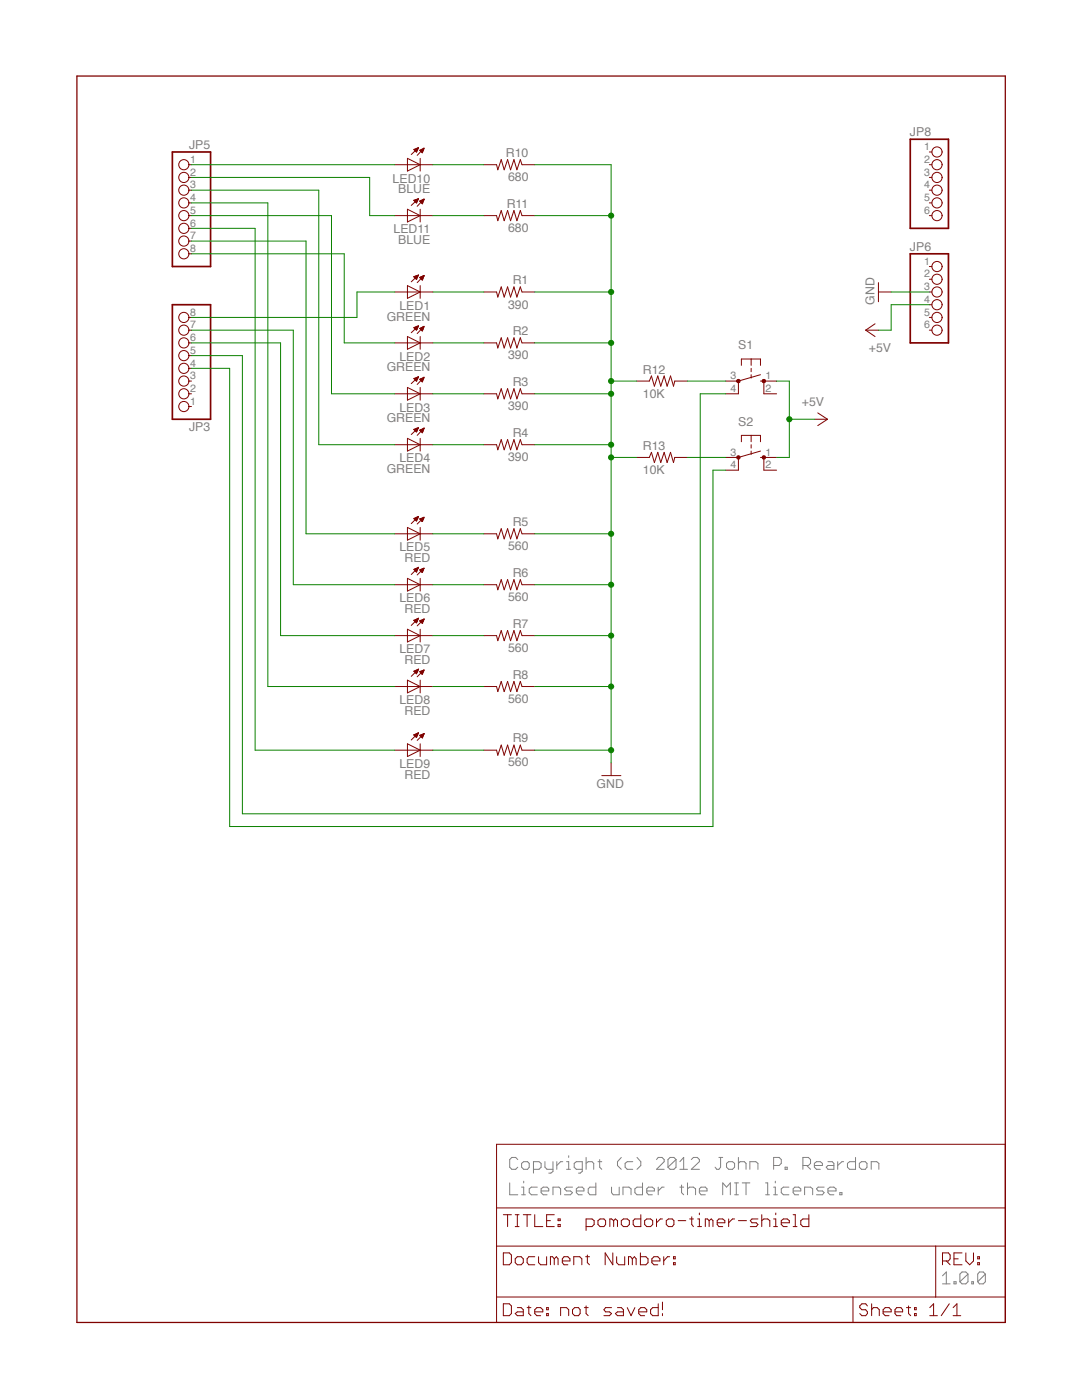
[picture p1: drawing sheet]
<svg xmlns="http://www.w3.org/2000/svg" width="216mm" height="279mm" viewBox="0 0 216 279" stroke-linecap="round" stroke-linejoin="round" font-family="sans-serif">
<g fill="none" stroke="#808080" stroke-width=".2">
<path d="M101.7 236.1v2.3h1.6M103.3 231.4l-.4-.4h-.8l-.4 .4v1.5l.4 .5h.8l.4-.5M104.1 238.4h.7M104.1 236.9h.4v1.5M104.1 232.2l.4-.4h.8l.3 .4v.7l-.3 .5h-.8l-.4-.5zM104.5 235.7v.4M106.4 233.4h1.1l.5-.5v-.7l-.5-.4h-1.1v2.3M107.2 236.9h-1.2l-.4 .4v.7l.4 .4h1.2M108 237.7h1.5v-.4l-.3-.4h-.8l-.4 .4v.7l.4 .4h.8M108.7 231.8v1.1l.5 .5h1.1M110.3 238.4v-1.5h1.2l.4 .4v1.1M110.3 231.8v2l-.4 .3h-.4"/>
<path d="M111.1 231.8v1.6M112.3 231.8h-.4l-.8 .8M113.1 233.4h.7M113.1 231.8h.4v1.6M113.5 230.7v.3M114.2 236.9h-1.1l-.5 .4 .5 .4h.7l.4 .3-.4 .4h-1.2M115 237.7h1.5v-.4l-.3-.4h-.8l-.4 .4v.7l.4 .4h.8M116.2 233.4h-1.2l-.4-.5v-.7l.4-.4h1.2v2l-.4 .3h-.4M116.9 232.2l.5-.4h.7l.4 .4v1.2M116.9 231v2.4M118.9 236.1v2.3h-1.2l-.3-.4v-.7l.3-.4h1.2M119.3 231.8h.8"/>
<path d="M119.7 231.4v1.5l.4 .5M122 236.9v1.1l.4 .4h1.1v-1.5M124 231l-.8 .8v.8l.8 .8M124.3 238.4v-1.5h1.2l.4 .4v1.1M126.3 231.8h-1.1l-.5 .4v.7l.5 .5h1.1M127.1 231l.8 .8v.8l-.8 .8M128.2 236.1v2.3h-1.1l-.4-.4v-.7l.4-.4h1.1M129.1 237.7h1.5v-.4l-.4-.4h-.8l-.3 .4v.7l.3 .4h.8M131 231.4l.3-.4h.8l.4 .4v.4l-1.5 1.6h1.5M131.3 236.9v1.5M132.5 236.9h-.4l-.8 .8M134.9 231.4l-.4-.4h-.8l-.4 .4v1.5"/>
<path d="M134.9 231.4v1.5l-.4 .5h-.8l-.4-.5M134.9 231.4l-1.6 1.5M135.7 236.9h.7M135.7 233.4h1.5M135.7 231.8l.7-.8v2.4M136 236.5v1.5l.4 .4M137.2 237.3l.4-.4h.8l.4 .4v1.1M137.2 236.1v2.3M137.9 231.4l.5-.4h.7l.5 .4v.4l-1.7 1.6h1.7M139.6 237.7h1.5v-.4l-.4-.4h-.8l-.3 .4v.7l.3 .4h.8M143.4 231h.8M143.8 231v1.9l-.4 .5h-.4l-.3-.5"/>
<path d="M144.2 238.4v-2.3l.8 .8 .7-.8v2.3M145 232.2l.4-.4h.8l.4 .4v.7l-.4 .5h-.8l-.4-.5zM146.6 238.4h.7M146.6 236.1h.7M146.9 236.1v2.3M147.3 232.2l.4-.4h.8l.4 .4v1.2M147.3 231v2.4M148.1 236.1h1.5M148.9 236.1v2.3M149.6 233.4v-1.6h1.2l.4 .4v1.2M152.8 238.4h.7M152.8 236.1h.4v2.3"/>
<path d="M154.4 238.4h.7M154.4 236.9h.3v1.5M154.4 232.6h1.1l.4-.4v-.8l-.4-.4h-1.1v2.4M154.7 235.7v.4M156.7 232.9h.4v.5h-.4zM157.4 236.9h-1.1l-.4 .4v.7l.4 .4h1.1M158.3 237.7h1.5v-.4l-.4-.4h-.8l-.3 .4v.7l.3 .4h.8M160.2 232.6h1.1l.4-.4v-.8l-.4-.4h-1.1v2.4M160.5 238.4v-1.5h1.2l.5 .4v1.1M161 232.6l.7 .8M162.5 232.6h1.6v-.4l-.4-.4h-.8l-.4 .4v.7l.4 .5h.8M164.4 236.9h-1.1l-.4 .4 .4 .4h.8l.3 .3-.3 .4h-1.2"/>
<path d="M165.2 237.7h1.6v-.4l-.4-.4h-.8l-.4 .4v.7l.4 .4h.8M165.2 231.8h.9l.3 .4v1.2h-1.2l-.3-.5 .3-.3h1.2M167.2 231.8v1.6M167.6 238h.4v.4h-.4zM168.3 231.8h-.3l-.8 .8M170.7 231v2.4h-1.2l-.4-.5v-.7l.4-.4h1.2M171.5 232.2l.4-.4h.8l.3 .4v.7l-.3 .5h-.8l-.4-.5zM173.8 233.4v-1.6h1.1l.5 .4v1.2M188.1 254.6l.7-.7v2.3M188.1 256.2h1.5M190.4 255.8h.4v.4h-.4zM193.1 254.3v1.5l-.4 .4h-.7l-.5-.4"/>
<path d="M193.1 254.3l-.4-.4h-.7l-.5 .4v1.5M193.1 254.3l-1.6 1.5M193.9 255.8h.3v.4h-.3zM196.6 254.3v1.5l-.4 .4h-.8l-.3-.4M196.6 254.3l-.4-.4h-.8l-.3 .4v1.5M196.6 254.3l-1.5 1.5"/>
</g>
<path d="M34.4 30.3h7.6v22.9h-7.6zM181.6 27.8h7.7v17.8h-7.7zM181.6 50.7h7.7v17.7h-7.7zM34.4 60.8h7.6v22.9h-7.6z" fill="none" stroke="#7f0200" stroke-width=".34"/>
<g fill="none" stroke="#7f0200" stroke-width=".2">
<path d="M37.6 32.9h.6M37.6 35.4h.6M37.6 38h.6M82.6 40l.5 .5M82.6 40h.7M82.8 39.9h.6M83.2 39.8h.2M83.3 39.7h.2M83.5 39.6l-1.4 1.4M83.5 39.6l-.9 .4M83.5 39.6l-.4 .9M84 40h.5"/>
<path d="M84.3 39.9h.3M84.6 39.7l-1.4 1.5M84.6 39.8h.1M84.6 39.7l-.8 .5M84.6 39.7l-.3 1M185.4 32.9h.5M185.4 35.4h.5M185.4 38h.5M185.4 30.3h.5M37.6 40.5h.6M37.6 43h.6M37.6 45.6h.6"/>
<path d="M37.6 48.1h.6M37.6 50.7h.6M78.8 43h7.6M78.8 58.3h7.6M81.3 57l2.5 1.3-2.5 1.2zM81.3 41.8l2.5 1.2-2.5 1.3zM82.6 55.2l.5 .5M82.6 55.2h.7M82.7 55.3h.6M82.7 40.1h.6M82.7 55.4h.5M82.7 40.2h.5"/>
<path d="M82.8 55.5h.4M82.8 55.1h.5M82.8 40.2h.4M82.9 55.6h.3M82.9 40.3h.3M83 55.6h.2M83 55.1h.4M83 40.4h.2M83.1 40.5h.1M83.1 55.7h.1M83.3 55h.2M83.5 54.9l-1.4 1.3"/>
<path d="M83.5 54.9l-.9 .3M83.5 54.9l-.4 .8M83.8 55.4h.6M83.8 40.2h.6M83.8 40.2l.5 .5M83.8 41.8v2.5M83.8 57v2.5M83.8 55.5h.6M83.8 55.3h.7M83.8 40.1h.7M83.9 55.6h.5M83.9 40.3h.5"/>
<path d="M84 55.6h.3M84 55.2h.5M84 40.4h.3M84.1 40.5h.2M84.1 55.7h.2M84.2 55.8h.1M84.2 40.6h.1M84.3 55.1h.3M84.3 40.7h.1M84.4 55.1h.3M84.6 55l-1.4 1.4M84.6 55l-.8 .4"/>
<path d="M84.6 55l-.3 .9-.5-.5M185.4 40.5h.5M185.4 43h.5M185.4 53.2h.5M185.4 55.7h.5M185.4 58.3h.5M37.6 78.6h.6M37.6 76.1h.6M37.6 73.5h.6M37.6 71h.6M37.6 68.4h.6M37.6 65.9h.6"/>
<path d="M37.6 63.4h.6M78.8 78.6h7.6M78.8 68.4h7.6M81.3 67.2l2.5 1.2-2.5 1.3zM81.3 77.3l2.5 1.3-2.5 1.3zM82.6 65.4l.9-.4-.4 .9zM82.7 65.5h.6M82.7 65.4h.6M82.7 75.5h.6M82.7 65.6h.5M82.7 75.6h.5M82.8 65.6h.4"/>
<path d="M82.8 65.3h.6M82.8 75.8h.4M82.8 75.7h.4M82.9 65.7h.3M82.9 75.9h.3M82.9 75.5h.5M83 65.2h.4M83 76h.2M83.1 76.1h.1M83.1 65.8h.1M83.1 75.4h.3M83.2 65.1h.2"/>
<path d="M83.2 75.3h.2M83.4 65h.1M83.4 75.2h.1M83.5 65l-1.4 1.4M83.5 75.2l-1.4 1.4M83.5 75.2l-.9 .3 .5 .6M83.5 75.2l-.4 .9M83.8 65.6h.6M83.8 75.7l.8-.4-.3 .9zM83.8 67.2v2.5M83.8 77.3v2.6M83.8 75.8h.6"/>
<path d="M83.8 75.7h.6M83.8 75.6h.7M83.9 65.7h.5M83.9 65.5h.6M83.9 75.9h.4M84 76h.3M84 75.5h.5M84.1 76.1h.2M84.1 65.9h.2M84.1 65.8h.2M84.1 65.4h.4M84.2 66h.1"/>
<path d="M84.2 76.1h.1M84.3 65.3h.3M84.3 75.5h.3M84.4 65.2h.2M84.5 75.4h.1M84.6 65.1l-1.4 1.5M84.6 65.1l-.8 .5M84.6 65.1l-.3 1-.5-.5M84.6 75.3l-1.4 1.4M147.9 72.9v-1.3h3.8v1.3M149.9 71.6v1.3M149.9 73.5v.7"/>
<path d="M149.9 74.8v.7M151.7 76.1h.7v2.5M151.7 74.8l-4.4 1.3v2.5M185.4 65.9h.5M185.4 63.4h.5M185.4 60.8h.5M37.6 81.1h.6M78.8 88.8h7.6M81.3 87.5l2.5 1.3-2.5 1.2zM82.6 85.7h.7M82.7 85.8h.6M82.7 85.9h.5"/>
<path d="M82.8 86h.4M82.8 85.6h.5M82.9 86h.3M83 86.1h.2M83 85.5h.4M83.2 85.4h.3M83.5 85.4l-1.4 1.3M83.5 85.4l-.9 .3M83.5 85.4l-.4 .8-.5-.5M83.8 85.9h.6M83.8 87.5v2.5M83.8 86h.6"/>
<path d="M83.8 85.8h.7M83.9 86h.5M84 86.1h.3M84 85.7h.5M84.2 86.2h.1M84.3 85.6h.3M84.3 86.3h.1M84.4 85.5h.2M84.6 85.4l-1.4 1.5M84.6 85.4h.1M84.6 85.4l-.8 .5M84.6 85.4l-.3 1-.5-.5"/>
<path d="M78.8 106.5h7.6M78.8 116.7h7.6M81.3 105.3l2.5 1.2-2.5 1.3zM81.3 115.4l2.5 1.3-2.5 1.3zM82.6 103.5l.9-.4-.4 .9zM82.7 103.6h.6M82.7 103.5h.6M82.7 113.6h.6M82.7 113.7h.5M82.8 103.7h.4M82.8 103.4h.6M82.8 113.9h.4"/>
<path d="M82.8 113.8h.4M82.9 103.7h.3M82.9 114h.3M82.9 113.5h.5M83 103.8h.2M83 103.3h.4M83 114.1h.2M83.1 103.9h.1M83.1 114.2h.1M83.2 103.2h.2M83.2 113.4h.2M83.4 103.1h.1"/>
<path d="M83.4 113.3h.1M83.5 103.1l-1.4 1.4M83.5 113.2l-1.4 1.5M83.5 113.2l-.9 .4 .5 .6M83.5 113.2l-.4 1M83.8 103.6h.7M83.8 103.6l.5 .5M83.8 105.3v2.5M83.8 115.4v2.6M83.8 103.7h.6M83.8 113.9h.6M83.8 113.8h.6"/>
<path d="M83.8 113.7h.7M83.9 103.7h.5M83.9 114h.4M84 103.8h.3M84 114.1h.3M84 113.6h.5M84.1 103.9h.2M84.1 103.5h.4M84.1 104h.2M84.1 114.2h.2M84.2 104.1h.1M84.2 113.6h.3"/>
<path d="M84.2 114.2h.1M84.3 103.4h.3M84.3 113.5h.3M84.4 103.3h.2M84.6 103.2l-1.4 1.4M84.6 103.2l-.8 .4M84.6 103.2l-.3 .9M84.6 113.4l-1.4 1.3M84.6 113.4l-.8 .3 .5 .5M84.6 113.4l-.3 .8M78.8 126.9h7.6M78.8 137h7.6"/>
<path d="M81.3 125.6l2.5 1.3-2.5 1.2zM81.3 135.7l2.5 1.3-2.5 1.3zM82.6 123.8h.7M82.6 134l.9-.5-.4 1zM82.7 123.9h.6M82.7 134h.6M82.7 124h.5M82.7 134h.5M82.8 124.1h.4M82.8 123.7h.5M82.8 134.1h.4M82.8 133.9h.6"/>
<path d="M82.9 134.2h.3M83 124.1h.2M83 123.6h.4M83 134.3h.2M83 133.8h.4M83.1 124.2h.1M83.1 134.4h.1M83.2 123.5h.2M83.2 133.7h.2M83.3 123.5h.2M83.4 133.6h.1M83.5 123.4l-1.4 1.4"/>
<path d="M83.5 123.4l-.9 .4M83.5 123.4l-.4 .9-.5-.5M83.5 133.5l-1.4 1.5M83.8 124h.6M83.8 134h.6M83.8 134l.5 .6M83.8 125.6v2.5M83.8 135.7v2.6M83.8 124.1h.6M83.8 123.9h.7M83.8 134.1h.6M83.9 134.2h.5"/>
<path d="M83.9 134h.6M84 124.1h.3M84 123.8h.5M84 134.3h.3M84.1 124.2h.2M84.1 134.4h.2M84.1 134.5h.2M84.2 124.3h.1M84.2 134.6h.1M84.3 123.7h.3M84.3 124.4h.1M84.3 133.9h.3"/>
<path d="M84.4 123.6h.2M84.4 133.8h.2M84.6 123.5l-1.4 1.4M84.6 123.5h.1M84.6 123.5l-.8 .4 .5 .5M84.6 123.5l-.3 .9M84.6 133.7l-1.4 1.4M84.6 133.7l-.8 .3M84.6 133.7l-.3 .9M78.8 149.7h7.6M81.3 148.4l2.5 1.3-2.5 1.3zM82.6 146.7h.7"/>
<path d="M82.7 146.7h.6M82.7 146.8h.5M82.8 146.6h.5M82.9 146.9h.3M83 147h.2M83 146.5h.4M83.1 147.1h.1M83.2 146.4h.2M83.3 146.3h.2M83.5 146.2l-1.4 1.5M83.5 146.2l-.9 .5M83.5 146.2l-.4 1-.5-.5"/>
<path d="M83.8 146.8h.6M83.8 148.4v2.6M83.8 146.7h.7M83.9 146.9h.5M84 147h.3M84 146.7h.5M84.1 147.1h.2M84.2 147.2h.1M84.3 146.6h.3M84.3 147.3h.1M84.4 146.5h.2M84.6 146.4l-1.4 1.4"/>
<path d="M84.6 146.4h.1M84.6 146.4l-.8 .3 .5 .6M84.6 146.4l-.3 .9"/>
<circle cx="36.7" cy="38" r="1.02"/>
<circle cx="36.7" cy="32.9" r="1.02"/>
<circle cx="36.7" cy="35.4" r="1.02"/>
<circle cx="187" cy="38" r="1.02"/>
<circle cx="187" cy="32.9" r="1.02"/>
<circle cx="187" cy="30.3" r="1.02"/>
<circle cx="187" cy="35.4" r="1.02"/>
<circle cx="36.7" cy="43" r="1.02"/>
<circle cx="36.7" cy="50.7" r="1.02"/>
<circle cx="36.7" cy="48.1" r="1.02"/>
<circle cx="36.7" cy="40.5" r="1.02"/>
<circle cx="36.7" cy="45.6" r="1.02"/>
<circle cx="187" cy="55.7" r="1.02"/>
<circle cx="187" cy="43" r="1.02"/>
<circle cx="187" cy="58.3" r="1.02"/>
<circle cx="187" cy="40.5" r="1.02"/>
<circle cx="187" cy="53.2" r="1.02"/>
<circle cx="36.7" cy="73.5" r="1.02"/>
<circle cx="36.7" cy="68.4" r="1.02"/>
<circle cx="36.7" cy="65.9" r="1.02"/>
<circle cx="36.7" cy="71" r="1.02"/>
<circle cx="36.7" cy="76.1" r="1.02"/>
<circle cx="36.7" cy="63.4" r="1.02"/>
<circle cx="36.7" cy="78.6" r="1.02"/>
<circle cx="187" cy="65.9" r="1.02"/>
<circle cx="187" cy="60.8" r="1.02"/>
<circle cx="187" cy="63.4" r="1.02"/>
<circle cx="36.7" cy="81.1" r="1.02"/>
</g>
<circle cx="147.3" cy="76" r=".35" fill="#7f0200"/>
<circle cx="147.3" cy="76.1" r=".35" fill="none" stroke="#7f0200" stroke-width=".2"/>
<circle cx="152.4" cy="76" r=".35" fill="#7f0200"/>
<g fill="none" stroke="#7f0200" stroke-width=".2">
<path d="M144.8 76.1h2.5M144.8 78.6h2.5M152.4 76.1h2.6M152.4 78.6h2.6M147.9 88.2v-1.3h3.8v1.3M149.9 86.9v1.3M149.9 88.8v.6M149.9 90v.7M151.7 91.3h.7v2.5M151.7 90l-4.4 1.3v2.5"/>
<circle cx="152.4" cy="76.1" r=".35"/>
</g>
<circle cx="147.3" cy="91.3" r=".35" fill="#7f0200"/>
<circle cx="147.3" cy="91.3" r=".35" fill="none" stroke="#7f0200" stroke-width=".2"/>
<circle cx="152.4" cy="91.3" r=".35" fill="#7f0200"/>
<g fill="none" stroke="#7f0200" stroke-width=".2">
<path d="M78.8 32.9h7.6M81.3 31.6l2.5 1.3-2.5 1.2zM82.7 29.9h.6M82.7 30h.5M82.7 29.8h.6M82.8 30.1h.4M82.9 30.2h.3M82.9 29.7h.5M83 30.2h.2M83.1 30.3h.1M83.1 29.7h.3M83.2 29.6h.2"/>
<path d="M83.4 29.5h.1M83.5 29.5l-1.4 1.3M83.5 29.5l-.9 .3 .5 .5M83.5 29.5l-.4 .8M83.8 30l.8-.4-.3 .9zM83.8 31.6v2.5M83.8 30.1h.6M83.8 30h.7M83.9 30.2h.4M84 30.2h.3M84 29.9h.5M84.1 30.3h.2"/>
<path d="M84.2 29.8h.3M84.2 30.4h.1M84.3 29.7h.3M84.5 29.7h.1M84.6 29.6l-1.4 1.4M96.5 32.9h2.6l.2 1 .7-2 .6 2 .7-2 .6 2 .7-2 .5 2 .7-2 .4 1h2.5M96.5 58.3h2.6l.2 1 .7-2 .6 2 .7-2 .6 2 .7-2 .5 2 .7-2 .4 1h2.5M96.5 43h2.6l.2 1 .7-2 .6 2 .7-2 .6 2 .7-2 .5 2 .7-2 .4 1h2.5M175.3 58.3h2.5M175.3 56.4v3.8M96.5 68.4h2.6l.2 1 .7-2 .6 2 .7-2 .6 2 .7-2 .5 2 .7-2 .4 1h2.5M96.5 78.6h2.6l.2 1 .7-2 .6 2 .7-2 .6 2 .7-2 .5 2 .7-2 .4 1h2.5"/>
<path d="M127 76.1h2.6l.4-1.1 .6 2.1 .7-2.1 .5 2.1 .7-2.1 .6 2.1 .7-2.1 .6 2.1 .2-1h2.6M172.7 65.9l1.9 1.3M172.7 65.9h2.6M174.6 64.6l-1.9 1.3M96.5 88.8h2.6l.2 1 .7-2.1 .6 2.1 .7-2.1 .6 2.1 .7-2.1 .5 2.1 .7-2.1 .4 1.1h2.5M127 91.3h2.6l.4-1 .6 2 .7-2 .5 2 .7-2 .6 2 .7-2 .6 2 .2-1h2.6M144.8 91.3h2.5M144.8 93.8h2.5M152.4 91.3h2.6M152.4 93.8h2.6M162.6 83.7h2.5M163.2 82.4l1.9 1.3"/>
<path d="M165.1 83.7l-1.9 1.2M96.5 106.5h2.6l.2 1 .7-2 .6 2 .7-2 .6 2 .7-2 .5 2 .7-2 .4 1h2.5M96.5 116.7h2.6l.2 1 .7-2 .6 2 .7-2 .6 2 .7-2 .5 2 .7-2 .4 1h2.5M96.5 126.9h2.6l.2 1 .7-2.1 .6 2.1 .7-2.1 .6 2.1 .7-2.1 .5 2.1 .7-2.1 .4 1.1h2.5M96.5 137h2.6l.2 1 .7-2 .6 2 .7-2 .6 2 .7-2 .5 2 .7-2 .4 1h2.5M96.5 149.7h2.6l.2 1 .7-2 .6 2 .7-2 .6 2 .7-2 .5 2 .7-2 .4 1h2.5M120.1 154.8h3.8M121.9 152.3v2.5M99.1 228.4h101.5v35.5h-101.5zM99.1 248.7h101.5M99.1 258.8h101.5M99.1 241.1h101.5"/>
<path d="M100.4 250h1.2l.4 .5v1.5l-.4 .4h-1.2zM100.4 242.4h1.6M101.3 242.4v2.4M102.8 251.2l.4-.4h.8l.4 .4v.8l-.4 .4h-.8l-.4-.4zM102.8 242.4h.8M102.8 244.8h.8M103.2 242.4v2.4M104.4 242.4h1.5M105.2 242.4v2.4M106.7 242.4v2.4h1.6M106.7 250.8h-1.2l-.3 .4v.8l.3 .4h1.2M107.5 250.8v1.2l.4 .4h1.2v-1.6"/>
<path d="M109.1 243.6h.7M110.6 242.4h-1.5v2.4h1.5M110.6 251.2l-.3-.4h-.5v1.6M110.6 251.2l.4-.4 .4 .4v1.2M110.6 251.2v1.2M111.4 244.4h.4v.4h-.4zM111.4 243.3h.4v.3h-.4zM112.2 251.7h1.5v-.5l-.4-.4h-.8l-.3 .4v.8l.3 .4h.8M114.5 252.4v-1.6h1.2l.4 .4v1.2M116.9 250.8h.7M116.9 244.8h1.2l.5-.4v-.8l-.5-.3h-1.2v2.3M117.2 250.5v1.5l.4 .4"/>
<path d="M119.3 243.6l.4-.3h.8l.3 .3v.8l-.3 .4h-.8l-.4-.4zM122.3 250v2.4l-1.5-2.4v2.4M122.4 243.6l-.4-.3h-.3v1.5M122.4 243.6v1.2M122.4 243.6l.4-.3 .4 .3v1.2M123 250.8v1.2l.5 .4h1.2v-1.6M124 243.6l.4-.3h.8l.4 .3v.8l-.4 .4h-.8l-.4-.4zM126.2 251.2l-.4-.4h-.4v1.6M126.2 251.2v1.2M126.2 251.2l.4-.4 .3 .4v1.2M127.8 250v2.4h1.1l.4-.4v-.8l-.4-.4h-1.1M127.9 242.4v2.4h-1.2l-.4-.4v-.8l.4-.3h1.2"/>
<path d="M128.6 243.6l.5-.3h.7l.4 .3v.8l-.4 .4h-.7l-.5-.4zM130.1 251.7h1.6v-.5l-.4-.4h-.8l-.4 .4v.8l.4 .4h.8M131 243.3v1.5M132.2 259.9v1.5M132.2 243.3h-.4l-.8 .7M132.4 250.8v1.6M132.9 243.6l.5-.3h.7l.4 .3v.8l-.4 .4h-.7l-.5-.4zM133.6 250.8h-.4l-.8 .9M134.4 252h.3v.4h-.3zM134.4 250.8h.3v.4h-.3zM135.3 243.6h1.5M137.6 243.3h.8"/>
<path d="M138 242.8v1.6l.4 .4M139.2 244.8h.8M139.2 243.3h.4v1.5M139.6 242.1v.3M141.5 243.6l-.3-.3h-.5v1.5M141.5 243.6v1.2M141.5 243.6l.4-.3 .4 .3v1.2M143.1 244h1.5v-.4l-.4-.3h-.8l-.3 .3v.8l.3 .4h.8M145.4 243.3v1.5M146.6 243.3h-.4l-.8 .7M147.3 243.6h1.6M151.2 243.3h-1.1l-.4 .3 .4 .4h.8l.3 .4-.3 .4h-1.2"/>
<path d="M152 243.6l.4-.3h.8l.4 .3v1.2M152 242.4v2.4M154.4 244.8h.7M154.4 243.3h.4v1.5M154.8 242.1v.3M155.9 244h1.6v-.4l-.4-.3h-.8l-.4 .3v.8l.4 .4h.8M158.3 242.4h.4v2.4M158.3 244.8h.7M161.4 242.4v2.4h-1.2l-.4-.4v-.8l.4-.3h1.2M170.2 258.8v5.1M186.7 248.7v10.1M188.1 251.7h1.2l.3-.5v-.7l-.3-.5h-1.2v2.4"/>
<path d="M188.8 251.7l.8 .7M190.4 251.2h.8M192 250h-1.6v2.4h1.6M192.7 250v1.7l.8 .7 .7-.7v-1.7M195.1 252h.3v.4h-.3zM195.1 250.8h.3v.4h-.3zM100.4 260.2h1.2l.4 .4v1.5l-.4 .5h-1.2zM103.2 261h.8l.4 .4v1.2h-1.2l-.4-.5 .4-.3h1.2M105.2 261h.7M105.5 260.6v1.5l.4 .5M106.7 261.8h1.6v-.4l-.4-.4h-.8l-.4 .4v.7l.4 .5h.8M109.1 262.1h.3v.5h-.3z"/>
<path d="M109.1 261h.3v.4h-.3zM111.9 262.6v-1.6h1.2l.4 .4v1.2M114.2 261.4l.5-.4h.7l.4 .4v.7l-.4 .5h-.7l-.5-.5zM116.6 261h.8M116.9 260.6v1.5l.5 .5M122 261h-1.2l-.3 .4 .3 .4h.8l.4 .3-.4 .5h-1.1M123.2 261h.8l.4 .4v1.2h-1.2l-.4-.5 .4-.3h1.2M125.2 261l.7 1.6 .8-1.6M127.4 261.8h1.7v-.4l-.5-.4h-.7l-.5 .4v.7l.5 .5h.7M131.3 260.2v2.4h-1.1l-.4-.5v-.7l.4-.4h1.1M132.2 262.1v.5M173.1 260.6l-.4-.4h-.7l-.4 .4v.4l.4 .4h.7l.4 .4v.3l-.4 .5h-.7l-.4-.5"/>
<path d="M173.9 261.4l.4-.4h.7l.5 .4v1.2M173.9 260.2v2.4M176.2 261.8h1.6v-.4l-.4-.4h-.8l-.4 .4v.7l.4 .5h.8M178.6 261.8h1.5v-.4l-.3-.4h-.9l-.3 .4v.7l.3 .5h.9M180.9 261h.8M181.3 260.6v1.5l.4 .5M182.5 262.1h.3v.5h-.3zM182.5 261h.3v.4h-.3zM185.5 262.6h1.5M185.5 261l.8-.8v2.4M189.4 260.2l-1.6 2.4M190.2 262.6h1.5"/>
<path d="M190.2 261l.7-.8v2.4"/>
<circle cx="152.4" cy="91.3" r=".35"/>
</g>
<path d="M15.3 15.2h185.3v248.7h-185.3z" fill="none" stroke="#7f0200" stroke-width=".25"/>
<g fill="none" stroke="#0c8100" stroke-width=".2">
<path d="M86.4 32.9h10.1M106.7 32.9h15.2v119.4M86.4 43h10.1M86.4 58.3h10.1M106.7 43h15.2M86.4 78.6h10.1M86.4 68.4h10.1M86.4 88.8h10.1M86.4 106.5h10.1M86.4 116.7h10.1M86.4 137h10.1M86.4 126.9h10.1"/>
<path d="M86.4 149.7h10.1"/>
</g>
<circle cx="121.9" cy="43" r=".51" fill="#0c8100"/>
<g fill="none" stroke="#0c8100" stroke-width=".2">
<path d="M106.7 58.3h15.2"/>
<circle cx="121.9" cy="43" r=".51"/>
</g>
<circle cx="121.9" cy="58.3" r=".51" fill="#0c8100"/>
<g fill="none" stroke="#0c8100" stroke-width=".2">
<path d="M106.7 68.4h15.2"/>
<circle cx="121.9" cy="58.3" r=".51"/>
</g>
<circle cx="121.9" cy="68.4" r=".51" fill="#0c8100"/>
<g fill="none" stroke="#0c8100" stroke-width=".2">
<path d="M106.7 78.6h15.2"/>
<circle cx="121.9" cy="68.4" r=".51"/>
</g>
<circle cx="121.9" cy="78.6" r=".51" fill="#0c8100"/>
<g fill="none" stroke="#0c8100" stroke-width=".2">
<path d="M106.7 88.8h15.2"/>
<circle cx="121.9" cy="78.6" r=".51"/>
</g>
<circle cx="121.9" cy="88.7" r=".51" fill="#0c8100"/>
<g fill="none" stroke="#0c8100" stroke-width=".2">
<path d="M106.7 106.5h15.2"/>
<circle cx="121.9" cy="88.8" r=".51"/>
</g>
<circle cx="121.9" cy="106.5" r=".51" fill="#0c8100"/>
<g fill="none" stroke="#0c8100" stroke-width=".2">
<path d="M106.7 116.7h15.2"/>
<circle cx="121.9" cy="106.5" r=".51"/>
</g>
<circle cx="121.9" cy="116.7" r=".51" fill="#0c8100"/>
<g fill="none" stroke="#0c8100" stroke-width=".2">
<path d="M106.7 126.9h15.2"/>
<circle cx="121.9" cy="116.7" r=".51"/>
</g>
<circle cx="121.9" cy="126.8" r=".51" fill="#0c8100"/>
<g fill="none" stroke="#0c8100" stroke-width=".2">
<path d="M106.7 137h15.2"/>
<circle cx="121.9" cy="126.9" r=".51"/>
</g>
<circle cx="121.9" cy="137" r=".51" fill="#0c8100"/>
<g fill="none" stroke="#0c8100" stroke-width=".2">
<path d="M106.7 149.7h15.2"/>
<circle cx="121.9" cy="137" r=".51"/>
</g>
<circle cx="121.9" cy="149.7" r=".51" fill="#0c8100"/>
<g fill="none" stroke="#0c8100" stroke-width=".2">
<path d="M121.9 76.1h5.1"/>
<circle cx="121.9" cy="149.7" r=".51"/>
</g>
<circle cx="121.9" cy="76" r=".51" fill="#0c8100"/>
<g fill="none" stroke="#0c8100" stroke-width=".2">
<path d="M121.9 91.3h5.1"/>
<circle cx="121.9" cy="76.1" r=".51"/>
</g>
<circle cx="121.9" cy="91.3" r=".51" fill="#0c8100"/>
<g fill="none" stroke="#0c8100" stroke-width=".2">
<path d="M38.2 35.4h35.6v7.6h5M38.2 38h25.4v50.8h15.2M38.2 43h27.9v35.6h12.7M38.2 50.7h30.5v17.7h10.1M38.2 48.1h22.9v58.4h17.7M38.2 40.5h15.2v96.5h25.4M38.2 45.6h12.7v104.1h27.9M78.8 58.3h-7.6v5.1h-33M177.8 58.3h7.6M38.2 71h10.2v91.4h91.3v-83.8h5.1M38.2 73.5h7.6v91.5h96.5v-71.2h2.5M38.2 68.4h17.8v58.5h22.8"/>
<path d="M38.2 65.9h20.3v50.8h20.3M137.2 76.1h7.6M155 76.1h2.5v15.2h-2.5M185.4 60.8h-7.6v5.1h-2.5M137.2 91.3h7.6M157.5 83.7h5.1"/>
<circle cx="121.9" cy="91.3" r=".51"/>
</g>
<circle cx="157.5" cy="83.7" r=".51" fill="#0c8100"/>
<g fill="none" stroke="#0c8100" stroke-width=".2">
<path d="M38.2 32.9h40.6"/>
<circle cx="157.5" cy="83.7" r=".51"/>
</g>
<g font-size="2.5" fill="#808080">
<text x="37.7" y="29.7">JP5</text>
<text x="181.6" y="27.2">JP8</text>
<text x="100.9" y="31.4">R10</text>
<text x="78.4" y="36.4">LED10</text>
<text x="79.5" y="38.6">BLUE</text>
<text x="101.1" y="41.5">R11</text>
<text x="101.4" y="36.2">680</text>
<text x="78.5" y="46.6">LED11</text>
<text x="101.4" y="46.3">680</text>
<text x="79.5" y="48.8">BLUE</text>
<text x="181.6" y="50">JP6</text>
<text x="102.3" y="56.8">R1</text>
<text x="77.2" y="64">GREEN</text>
<text x="79.7" y="61.8">LED1</text>
<text x="101.4" y="61.6">390</text>
<text x="174.5" y="60.8" transform="rotate(-90 174.5 60.8)">GND</text>
<text x="79.7" y="72">LED2</text>
<text x="101.4" y="71.7">390</text>
<text x="102.3" y="66.9">R2</text>
<text x="147.3" y="69.7">S1</text>
<text x="173.4" y="70.2">+5V</text>
<text x="77.2" y="74.1">GREEN</text>
<text x="102.3" y="77.1">R3</text>
<text x="128.3" y="74.5">R12</text>
<text x="79.7" y="82.1">LED3</text>
<text x="101.4" y="81.9">390</text>
<text x="128.3" y="79.3">10K</text>
<text x="160" y="81.1">+5V</text>
<text x="37.7" y="86.1">JP3</text>
<text x="77.2" y="84.3">GREEN</text>
<text x="102.3" y="87.2">R4</text>
<text x="128.3" y="89.8">R13</text>
<text x="147.3" y="84.9">S2</text>
<text x="77.2" y="94.4">GREEN</text>
<text x="79.7" y="92.3">LED4</text>
<text x="101.4" y="92">390</text>
<text x="128.3" y="94.6">10K</text>
<text x="102.3" y="105">R5</text>
<text x="79.7" y="110.1">LED5</text>
<text x="80.7" y="112.2">RED</text>
<text x="101.4" y="109.8">560</text>
<text x="101.4" y="120">560</text>
<text x="102.3" y="115.2">R6</text>
<text x="79.7" y="120.2">LED6</text>
<text x="80.7" y="122.4">RED</text>
<text x="102.3" y="125.3">R7</text>
<text x="79.7" y="130.4">LED7</text>
<text x="101.4" y="130.1">560</text>
<text x="80.7" y="132.5">RED</text>
<text x="102.3" y="135.5">R8</text>
<text x="79.7" y="140.5">LED8</text>
<text x="80.7" y="142.7">RED</text>
<text x="101.4" y="140.3">560</text>
<text x="102.3" y="148.2">R9</text>
<text x="79.7" y="153.2">LED9</text>
<text x="80.7" y="155.4">RED</text>
<text x="101.4" y="153">560</text>
<text x="119" y="157.3">GND</text>
</g>
<g font-size="2.1" fill="#808080">
<text x="184.4" y="30">1</text>
<text x="38" y="32.5">1</text>
<text x="38" y="35.1">2</text>
<text x="184.4" y="32.5">2</text>
<text x="184.4" y="35.1">3</text>
<text x="38" y="37.6">3</text>
<text x="38" y="40.1">4</text>
<text x="184.4" y="37.6">4</text>
<text x="184.4" y="40.1">5</text>
<text x="38" y="42.7">5</text>
<text x="38" y="45.2">6</text>
<text x="38" y="47.8">7</text>
<text x="184.4" y="42.7">6</text>
<text x="38" y="50.3">8</text>
<text x="184.4" y="52.8">1</text>
<text x="184.4" y="55.4">2</text>
<text x="184.4" y="57.9">3</text>
<text x="38" y="65.5">7</text>
<text x="38" y="63">8</text>
<text x="184.4" y="60.5">4</text>
<text x="184.4" y="63">5</text>
<text x="184.4" y="65.5">6</text>
<text x="38" y="70.6">5</text>
<text x="38" y="68.1">6</text>
<text x="38" y="75.7">3</text>
<text x="38" y="73.2">4</text>
<text x="145.8" y="75.7">3</text>
<text x="152.7" y="75.7">1</text>
<text x="38" y="80.8">1</text>
<text x="38" y="78.2">2</text>
<text x="145.8" y="78.2">4</text>
<text x="152.7" y="78.2">2</text>
<text x="145.8" y="90.9">3</text>
<text x="145.8" y="93.5">4</text>
<text x="152.7" y="90.9">1</text>
<text x="152.7" y="93.5">2</text>
</g>
</svg>
